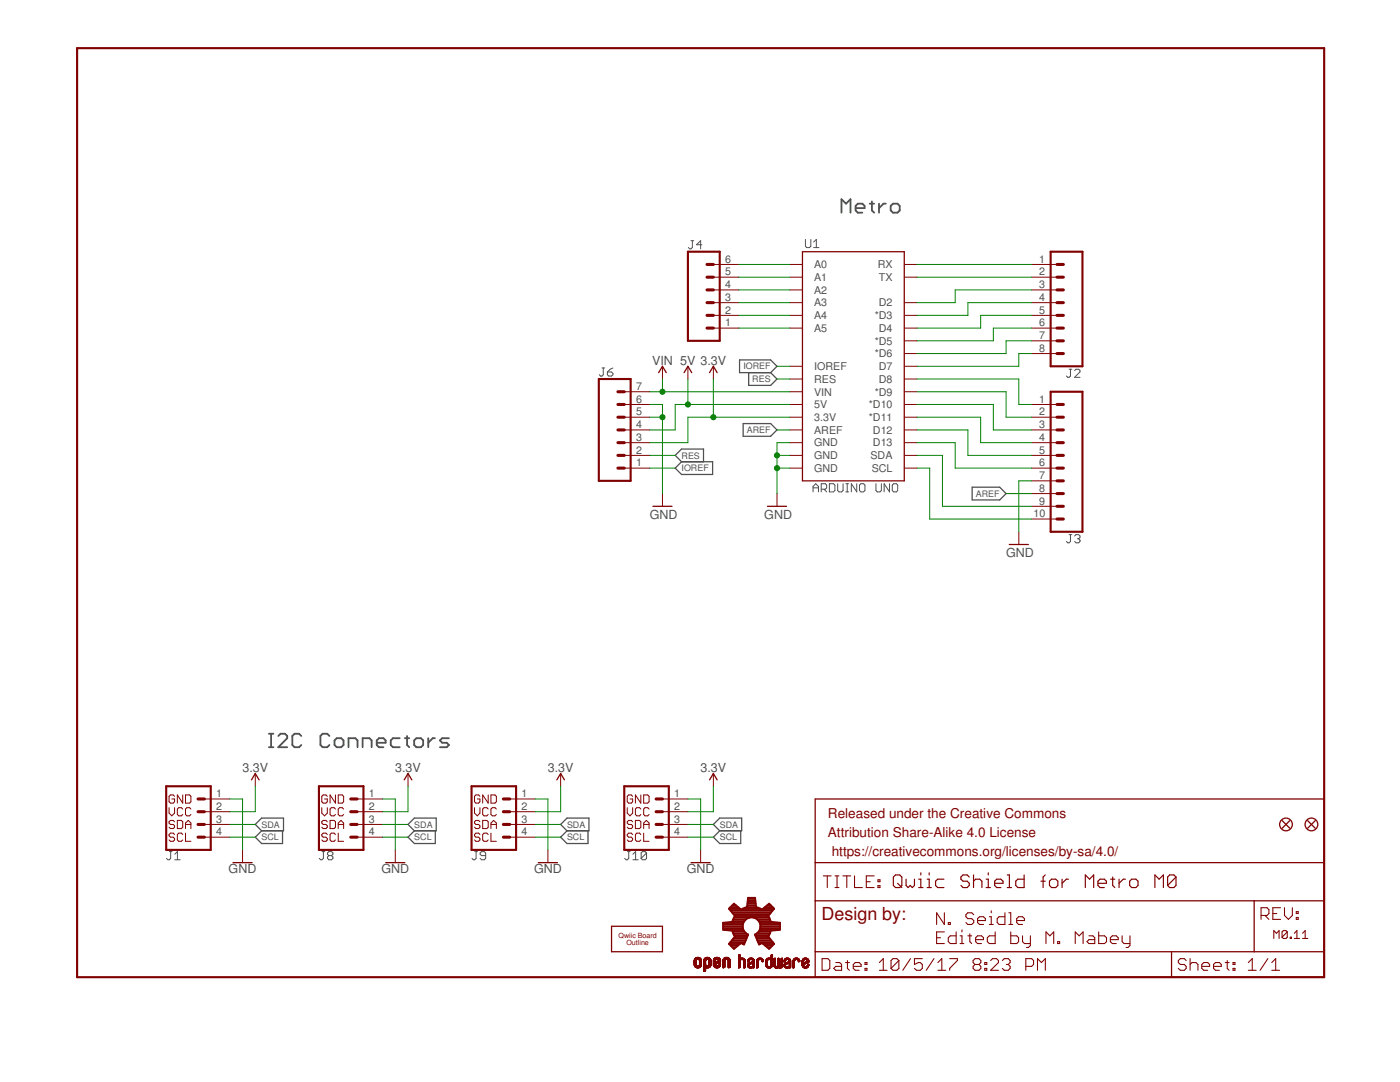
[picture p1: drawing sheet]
<svg xmlns="http://www.w3.org/2000/svg" width="279mm" height="216mm" viewBox="0 0 279 216" stroke-linecap="round" stroke-linejoin="round" font-family="sans-serif">
<g fill="none" stroke="#505050" stroke-width=".36">
<path d="M167.9 42.4v-2.6l.9 .8 .9-.8v2.6M170.8 41.5h1.8v-.4l-.5-.5h-.9l-.4 .5v.9l.4 .4h.9M173.6 40.6h.9M174 40.2v1.8l.5 .4M175.4 40.6v1.8M176.8 40.6h-.5l-.9 .9M177.8 41.1l.4-.5h.9l.5 .5v.9l-.5 .4h-.9l-.4-.4zM53.7 149.1h.9M53.7 146.4h.9M54.1 146.4v2.7M55.5 146.9l.5-.5h.9l.4 .5v.4l-1.8 1.8h1.8M60.1 146.9l-.4-.5h-.9l-.5 .5v1.8l.5 .4h.9l.4-.4"/>
<path d="M65.7 146.9l-.4-.5h-.9l-.5 .5v1.8l.5 .4h.9l.4-.4M66.8 147.7l.4-.4h.9l.5 .4v1l-.5 .4h-.9l-.4-.4zM69.6 149.1v-1.8h1.3l.5 .4v1.4M72.4 149.1v-1.8h1.3l.5 .4v1.4M75.2 148.2h1.8v-.5l-.5-.4h-.9l-.4 .4v1l.4 .4h.9M79.8 147.3h-1.4l-.4 .4v1l.4 .4h1.4M80.8 147.3h.9M81.2 146.9v1.8l.5 .4M82.7 147.7l.4-.4h.9l.5 .4v1l-.5 .4h-.9l-.4-.4zM85.5 147.3v1.8M86.8 147.3h-.4l-.9 .9M89.6 147.3h-1.4l-.4 .4 .4 .5h1l.4 .5-.4 .4h-1.4"/>
</g>
<g fill="none" stroke="#505050" stroke-width=".2">
<path d="M137.9 48h.6M138.2 48v1.4l-.3 .3h-.3l-.2-.3M140.1 48.8h-1.1l.8-.8v1.7M160.7 47.8v1.3l.3 .3h.5l.3-.3v-1.3M162.4 49.4h1M162.4 48.3l.5-.5v1.6M120.1 73.4h.6M120.4 73.4v1.4l-.3 .2h-.2l-.3-.2M121.2 74.2h.8l.3 .3v.3l-.3 .2h-.5l-.3-.2zM122.3 73.4l-.5 .3-.6 .5M213.4 73.7h.5M213.6 73.7v1.3l-.2 .3h-.3l-.3-.3"/>
<path d="M214.5 73.9l.2-.2h.6l.2 .2v.3l-1 1.1h1M162.3 98.1v-1l.5-.6 .5 .6v1M162.3 97.3h1M163.9 97.6h.8l.3-.3v-.5l-.3-.3h-.8v1.6M164.4 97.6l.6 .5M165.5 96.5h.8l.3 .3v1.1l-.3 .2h-.8zM167.2 96.5v1.4l.2 .2h.6l.3-.2v-1.4M168.8 96.5h.6M168.8 98.1h.6M169.1 96.5v1.6M171 96.5v1.6l-1.1-1.6v1.6M171.8 96.5h.5l.3 .3v1.1l-.3 .2h-.5l-.3-.2v-1.1z"/>
<path d="M174.8 96.5v1.4l.3 .2h.5l.3-.2v-1.4M177.5 96.5v1.6l-1.1-1.6v1.6M178.1 96.8l.3-.3h.5l.3 .3v1.1l-.3 .2h-.5l-.3-.2zM213.4 106.7h.5M213.6 106.7v1.3l-.2 .3h-.3l-.3-.3M214.5 107l.2-.3h.6l.2 .3v.2l-.2 .3M215 107.5h.3M215.3 107.5l.2 .3v.2l-.2 .3h-.6l-.2-.3M33.8 169.9h.5M34.1 169.9v1.4l-.3 .3h-.3l-.3-.3M34.9 171.6h1.1M34.9 170.5l.5-.6v1.7"/>
<path d="M64.3 169.9h.5M64.5 169.9v1.4l-.2 .3h-.3l-.3-.3M65.6 170.7l-.2 .3v.3l.2 .3h.6l.2-.3v-.3l-.2-.3M65.6 170.7l-.2-.2v-.3l.2-.3h.6l.2 .3v.3l-.2 .2M65.6 170.7h.6M94.7 169.9h.6M95 169.9v1.4l-.3 .3h-.2l-.3-.3M96.9 170.7h-.8l-.3-.2v-.3l.3-.3h.5l.3 .3v1.1l-.3 .3h-.5l-.3-.3M125.2 169.9h.6M125.5 169.9v1.4l-.3 .3h-.3l-.2-.3M126.3 171.6h1.1M126.3 170.5l.6-.6v1.7"/>
<path d="M129 170.2v1.1l-.2 .3h-.6l-.2-.3M129 170.2l-.2-.3h-.6l-.2 .3v1.1M129 170.2l-1 1.1"/>
</g>
<g fill="none" stroke="#505050" stroke-width=".25">
<path d="M147.6 71.8h6.2l1.3 1.3-1.3 1.3h-6.2zM149.4 74.4v2.5h4.4l1.3-1.3-1.3-1.2M134.7 93.4l1.3-1.3h6.2v2.6h-6.2zM136 92.1l-1.3-1.2 1.3-1.3h4.4v2.5M148.3 84.5h5.5l1.3 1.3-1.3 1.3h-5.5zM194 97.2h5.5l1.3 1.3-1.3 1.3h-5.5zM50.9 164.5l1.3-1.3h4.4v2.6h-4.4zM52.2 165.8l-1.3 1.2 1.3 1.3h4.2v-2.5M81.4 164.5l1.3-1.3h4.4v2.6h-4.4zM82.7 165.8l-1.3 1.2 1.3 1.3h4.2v-2.5M111.9 164.5l1.3-1.3h4.3v2.6h-4.3zM113.2 165.8l-1.3 1.2 1.3 1.3h4.1v-2.5"/>
<path d="M142.4 164.5l1.2-1.3h4.4v2.6h-4.4zM143.6 165.8l-1.2 1.2 1.2 1.3h4.2v-2.5"/>
</g>
<g fill="none" stroke="#800000" stroke-width=".21">
<path d="M164.3 174.8h1.6M165.1 174.8v2.3M166.6 174.8h.8M166.6 177.1h.8M167 174.8v2.3M168.2 174.8h1.6M169 174.8v2.3M170.5 174.8v2.3h1.6M172.9 175.9h.8M174.5 174.8h-1.6v2.3h1.6M175.2 176.7h.4v.4h-.4zM175.2 175.6h.4v.3h-.4z"/>
<path d="M164.1 191.3h1.1l.4 .4v1.5l-.4 .4h-1.1zM166.8 192.1h.8l.4 .3v1.2h-1.2l-.4-.4 .4-.4h1.2M168.7 192.1h.8M169.1 191.7v1.5l.4 .4M170.3 192.8h1.6v-.4l-.4-.3h-.8l-.4 .3v.8l.4 .4h.8M172.6 193.2h.4v.4h-.4zM172.6 192.1h.4v.3h-.4zM175.5 193.6h1.5M175.5 192.1l.8-.8v2.3M179.4 191.7v1.5l-.4 .4h-.8l-.4-.4M179.4 191.7l-.4-.4h-.8l-.4 .4v1.5M179.4 191.7l-1.6 1.5"/>
<path d="M181.7 191.3l-1.5 2.3M184.1 191.3h-1.6v1.1l.8-.3h.4l.4 .3v.8l-.4 .4h-.8l-.4-.4M186.4 191.3l-1.6 2.3M186.9 187.1h.8M187.2 193.6h1.5M187.2 192.1l.8-.8v2.3M188.5 182.1v2.4l-1.6-2.4v2.4M188.5 185.9h-1.6v2.4h1.6M189.3 184.1h.4v.4h-.4zM189.5 191.3h1.6v.4l-1.6 1.5v.4M190.8 185.9v2.4h-1.1l-.4-.4v-.8l.4-.4h1.1M191.6 188.3h.8"/>
<path d="M191.6 186.7h.4v1.6M192 185.5v.4M193.1 186.7h.8M193.5 186.3v1.6l.4 .4M194.3 182.5l-.4-.4h-.8l-.3 .4v.4l.3 .4h.8l.4 .4v.4l-.4 .4h-.8l-.3-.4M194.6 192.4l-.4 .4v.4l.4 .4h.8l.3-.4v-.4l-.3-.4M194.6 192.4l-.4-.3v-.4l.4-.4h.8l.3 .4v.4l-.3 .3M194.6 192.4h.8M194.7 187.5h1.6v-.4l-.4-.4h-.8l-.4 .4v.8l.4 .4h.8M195.1 183.7h1.6v-.4l-.4-.4h-.8l-.4 .4v.8l.4 .4h.8M196.5 193.2h.4v.4h-.4zM196.5 192.1h.4v.3h-.4z"/>
<path d="M197.4 184.5h.8M197.4 182.9h.4v1.6M197.7 191.7l.4-.4h.8l.4 .4v.4l-1.6 1.5h1.6M197.8 181.7v.4M198.6 185.9v2.4h-1.2l-.4-.4v-.8l.4-.4h1.2M200 191.7l.4-.4h.8l.4 .4v.4l-.4 .3M200.6 182.1v2.4h-1.2l-.4-.4v-.8l.4-.4h1.2M200.8 192.4h.4M201.2 192.4l.4 .4v.4l-.4 .4h-.8l-.4-.4M201.3 184.5h.8M201.3 182.1h.4v2.4M201.7 185.9v2.4h1.2l.4-.4v-.8l-.4-.4h-1.2"/>
<path d="M202.9 183.7h1.5v-.4l-.3-.4h-.8l-.4 .4v.8l.4 .4h.8M204.1 186.7v1.2l.3 .4h1.2M204.7 192.8h1.2l.4-.4v-.7l-.4-.4h-1.2v2.3M205.6 186.7v2l-.4 .4h-.3M207.1 193.6v-2.3l.7 .8 .8-.8v2.3M208.7 188.3v-2.4l.8 .8 .8-.8v2.4M211.1 187.9h.4v.4h-.4zM214.6 188.3v-2.4l.8 .8 .8-.8v2.4M217.3 186.7h.8l.4 .4v1.2h-1.2l-.4-.4 .4-.4h1.2M219.3 185.9v2.4h1.1l.4-.4v-.8l-.4-.4h-1.1M221.6 187.5h1.6v-.4l-.4-.4h-.8l-.4 .4v.8l.4 .4h.8M223.9 186.7v1.2l.4 .4h1.2"/>
<path d="M225.5 186.7v2l-.4 .4h-.4M236.7 191.7l-.4-.4h-.7l-.4 .4v.4l.4 .3h.7l.4 .4v.4l-.4 .4h-.7l-.4-.4M237.5 192.4l.4-.3h.8l.4 .3v1.2M237.5 191.3v2.3M239.8 192.8h1.6v-.4l-.4-.3h-.8l-.4 .3v.8l.4 .4h.8M242.2 192.8h1.5v-.4l-.3-.3h-.8l-.4 .3v.8l.4 .4h.8M244.5 192.1h.8M244.9 191.7v1.5l.4 .4M246.1 193.2h.4v.4h-.4zM246.1 192.1h.4v.3h-.4zM249.1 193.6h1.6M249.1 192.1l.8-.8v2.3"/>
<path d="M251.7 182.7h1.2l.3-.4v-.8l-.3-.4h-1.2v2.4M252.5 182.7l.7 .8M253 191.3l-1.5 2.3M253.8 193.6h1.6M253.8 192.1l.8-.8v2.3M254 182.3h.8M254.2 187.3v-1.6l.5 .5 .6-.5v1.6M255.6 181.1h-1.6v2.4h1.6M256.3 181.1v1.6l.8 .8 .8-.8v-1.6M256.9 185.9l-.3-.2h-.5l-.2 .2v1.1M256.9 185.9v1.1l-.3 .3h-.5l-.2-.3M256.9 185.9l-1 1.1"/>
<path d="M257.5 187h.2v.3h-.2zM258.3 187.3h1.1M258.3 186.2l.5-.5v1.6M258.7 183.1h.4v.4h-.4zM258.7 181.9h.4v.4h-.4zM259.9 187.3h1.1M259.9 186.2l.6-.5v1.6"/>
</g>
<g fill="none" stroke="#800000" stroke-width=".25">
<path d="M160.1 50.2h20.4v45.7h-20.4zM131.4 74.4l.8-1.3 .8 1.3M136.5 74.4l.8-1.3 .7 1.3M141.6 74.4l.8-1.3 .7 1.3M130.3 101h3.8M153.2 101h3.8M201.4 108.6h3.8M50.2 155.6l.7-1.3 .8 1.3M80.7 155.6l.7-1.3 .8 1.3M111.1 155.6l.8-1.3 .7 1.3M141.6 155.6l.8-1.3 .7 1.3M162.7 159.4h101.6v35.6h-101.6z"/>
<path d="M46.5 172.1h3.8M77 172.1h3.8M107.4 172.1h3.9M137.9 172.1h3.8M162.7 179.7h101.6M162.7 172.1h101.6M250.3 179.7v10.2M255.9 163.7l1.5 1.6M257.4 163.7l-1.5 1.6M261 163.7l1.5 1.6M262.5 163.7l-1.5 1.6M122 184.8h10.2v5.1h-10.2z"/>
<path d="M162.7 189.9h101.6M233.8 189.9v5.1"/>
<circle cx="256.6" cy="164.5" r="1.27"/>
<circle cx="261.7" cy="164.5" r="1.27"/>
</g>
<g fill="none" stroke="#800000" stroke-width=".2">
<path d="M142.4 52.8h5M142.4 55.3h5M142.4 57.8h5M157.6 52.8h2.5M157.6 55.3h2.5M157.6 57.8h2.5M180.5 52.8h2.5M180.5 55.3h2.5M205.9 52.8h5M205.9 55.3h5M205.9 57.8h5M124.6 78.2h5.1"/>
<path d="M132.2 73.1v2.5M137.3 73.1v2.5M142.4 60.4h5M142.4 62.9h5M142.4 65.5h5M142.4 73.1v2.5M157.6 60.4h2.5M157.6 62.9h2.5M157.6 65.5h2.5M157.6 73.1h2.5M157.6 75.6h2.5M157.6 78.2h2.5"/>
<path d="M180.5 60.4h2.5M180.5 62.9h2.5M180.5 65.5h2.5M180.5 68h2.5M180.5 70.5h2.5M180.5 73.1h2.5M180.5 75.6h2.5M180.5 78.2h2.5M205.9 60.4h5M205.9 62.9h5M205.9 65.5h5M205.9 68h5"/>
<path d="M205.9 70.5h5M124.6 80.7h5.1M124.6 83.2h5.1M124.6 85.8h5.1M124.6 88.3h5.1M124.6 90.9h5.1M124.6 93.4h5.1M132.2 98.5v2.5M155.1 98.5v2.5M157.6 80.7h2.5M157.6 83.2h2.5M157.6 85.8h2.5"/>
<path d="M157.6 88.3h2.5M157.6 90.9h2.5M157.6 93.4h2.5M180.5 80.7h2.5M180.5 83.2h2.5M180.5 85.8h2.5M180.5 88.3h2.5M180.5 90.9h2.5M180.5 93.4h2.5M205.9 80.7h5M205.9 83.2h5M205.9 85.8h5"/>
<path d="M205.9 88.3h5M205.9 90.9h5M205.9 93.4h5M205.9 95.9h5M205.9 98.5h5M203.3 106.1v2.5M205.9 101h5M205.9 103.6h5M34.8 158.9l-.2-.3h-.6l-.3 .3v1.1l.3 .3h.6l.2-.3v-.6h-.5M36.5 158.6v1.7l-1.1-1.7v1.7M37 158.6h.8l.3 .3v1.1l-.3 .3h-.8zM40.8 159.4h5.1"/>
<path d="M50.9 154.3v2.6M65.3 158.9l-.3-.3h-.5l-.3 .3v1.1l.3 .3h.5l.3-.3v-.6h-.5M67 158.6v1.7l-1.1-1.7v1.7M67.5 158.6h.8l.3 .3v1.1l-.3 .3h-.8zM71.3 159.4h5M81.4 154.3v2.6M95.8 158.9l-.3-.3h-.5l-.3 .3v1.1l.3 .3h.5l.3-.3v-.6h-.6M97.4 158.6v1.7l-1.1-1.7v1.7M98 158.6h.8l.3 .3v1.1l-.3 .3h-.8zM101.7 159.4h5.1M111.9 154.3v2.6M126.3 158.9l-.3-.3h-.5l-.3 .3v1.1l.3 .3h.5l.3-.3v-.6h-.6"/>
<path d="M127.9 158.6v1.7l-1.1-1.7v1.7M128.5 158.6h.8l.2 .3v1.1l-.2 .3h-.8zM132.2 159.4h5.1M142.4 154.3v2.6M33.7 161.2v1l.6 .6 .5-.6v-1M34.8 164l-.2-.3h-.6l-.3 .3v.2l.3 .3h.6l.2 .3v.3l-.2 .2h-.6l-.3-.2M34.8 166.5l-.2-.3h-.6l-.3 .3v.3l.3 .2h.6l.2 .3v.3l-.2 .3h-.6l-.3-.3M35.4 163.7h.8l.3 .3v1.1l-.3 .2h-.8zM36.5 161.4l-.3-.2h-.5l-.3 .2v1.1l.3 .3h.5l.3-.3M36.5 166.5l-.3-.3h-.5l-.3 .3v1.1l.3 .3h.5l.3-.3M37 164.5h1.1M37 165.3v-1.1l.6-.5 .5 .5v1.1"/>
<path d="M37 166.2v1.7h1.1M38.1 161.4l-.3-.2h-.5l-.3 .2v1.1l.3 .3h.5l.3-.3M40.8 162h5.1M40.8 164.5h5.1M40.8 167h5.1M48.4 169.6v2.5M64.2 161.2v1l.6 .6 .5-.6v-1M65.3 164l-.3-.3h-.5l-.3 .3v.2l.3 .3h.5l.3 .3v.3l-.3 .2h-.5l-.3-.2M65.3 166.5l-.3-.3h-.5l-.3 .3v.3l.3 .2h.5l.3 .3v.3l-.3 .3h-.5l-.3-.3M65.9 163.7h.8l.3 .3v1.1l-.3 .2h-.8zM67 161.4l-.3-.2h-.6l-.2 .2v1.1l.2 .3h.6l.3-.3M67 166.5l-.3-.3h-.6l-.2 .3v1.1l.2 .3h.6l.3-.3"/>
<path d="M67.5 164.5h1.1M67.5 166.2v1.7h1.1M67.5 165.3v-1.1l.6-.5 .5 .5v1.1M68.6 161.4l-.3-.2h-.5l-.3 .2v1.1l.3 .3h.5l.3-.3M71.3 162h5M71.3 164.5h5M71.3 167h5M78.9 169.6v2.5M94.7 161.2v1l.5 .6 .6-.6v-1M95.8 164l-.3-.3h-.5l-.3 .3v.2l.3 .3h.5l.3 .3v.3l-.3 .2h-.5l-.3-.2M95.8 166.5l-.3-.3h-.5l-.3 .3v.3l.3 .2h.5l.3 .3v.3l-.3 .3h-.5l-.3-.3M96.3 163.7h.9l.2 .3v1.1l-.2 .2h-.9z"/>
<path d="M97.4 161.4l-.2-.2h-.6l-.3 .2v1.1l.3 .3h.6l.2-.3M97.4 166.5l-.2-.3h-.6l-.3 .3v1.1l.3 .3h.6l.2-.3M98 164.5h1.1M98 166.2v1.7h1.1M98 165.3v-1.1l.5-.5 .6 .5v1.1M99.1 161.4l-.3-.2h-.5l-.3 .2v1.1l.3 .3h.5l.3-.3M101.7 162h5.1M101.7 164.5h5.1M101.7 167h5.1M109.3 169.6v2.5M125.2 161.2v1l.5 .6 .6-.6v-1M126.3 164l-.3-.3h-.5l-.3 .3v.2l.3 .3h.5l.3 .3v.3l-.3 .2h-.5l-.3-.2"/>
<path d="M126.3 166.5l-.3-.3h-.5l-.3 .3v.3l.3 .2h.5l.3 .3v.3l-.3 .3h-.5l-.3-.3M126.8 163.7h.8l.3 .3v1.1l-.3 .2h-.8zM127.9 161.4l-.3-.2h-.5l-.3 .2v1.1l.3 .3h.5l.3-.3M127.9 166.5l-.3-.3h-.5l-.3 .3v1.1l.3 .3h.5l.3-.3M128.5 164.5h1M128.5 166.2v1.7h1M128.5 165.3v-1.1l.5-.5 .5 .5v1.1M129.5 161.4l-.2-.2h-.6l-.2 .2v1.1l.2 .3h.6l.2-.3M132.2 162h5.1M132.2 164.5h5.1M132.2 167h5.1M139.8 169.6v2.5"/>
<path d="M138.5 192.5h.5M138.5 192.4h.4M138.5 192.3h.4M138.5 192.2h.4M138.5 192.1h.4M138.5 192h.4M138.5 191.9h.4M138.5 191.8h.4M138.5 191.7h.4M138.6 192.6l.4 .1M138.6 192.6h.4M138.6 191.6h.4"/>
<path d="M138.6 192.7h.6M138.6 192.7h.5M138.6 191.4h1.3M138.6 192.8h1.3M138.6 191.3h1.3M138.7 192.9h1.1M138.7 191.3h1.1M138.7 191.2h1.1M138.8 193h.9M138.8 191.2h.9M138.9 193.1h.7M138.9 191.1h.8"/>
<path d="M138.9 191.7h-.4M139 191.6h-.5M139 191.5h-.4M139 193.1h.5M139 191.1h.5M139.1 191.5h-.5M139.1 191.4l-.5 .1M139.4 191.4h.5M139.4 191.5h.6M139.5 192.7h.5M139.5 191.5h.5M139.6 192.6h.4"/>
<path d="M139.6 191.6h.4M139.6 192.5h.4M139.6 192.4h.4M139.6 192.3h.4M139.6 192.2h.4M139.6 192.1h.4M139.6 192h.4M139.6 191.9h.4M139.6 191.8h.4M139.6 191.7h.4M139.8 192.9h-1.1M139.9 192.7h-.5"/>
<path d="M140 192.7h-.6M140 192.5l-.4 .1M140.4 193.7h.4M140.4 193.6h.4M140.4 193.5h.4M140.4 193.4h.4M140.4 193.3h.4M140.4 193.2h.4M140.4 192.8h1.4M140.4 192.7h.7M140.4 192.7h.6M140.4 192.6l.5 .1"/>
<path d="M140.4 192.6h.5M140.4 192.5h.4M140.4 192.4h.4M140.4 192.3h.4M140.4 192.2h.4M140.4 192.1h.4M140.4 192h.4M140.4 191.9h.4M140.4 191.8h.4M140.4 191.7h.4M140.4 191.6h.4M140.5 193.8h.1"/>
<path d="M140.5 191.4h1.3M140.6 191.3h1.2M140.6 191.3h1.1M140.7 191.2h1M140.8 191.2h.8M140.8 193.8h-.4M140.8 191.1h.7M140.8 193.7h-.4M140.8 193.1h-.4M140.8 191.7h-.4M140.9 191.6h-.5M140.9 191.5l-.4 .1"/>
<path d="M140.9 193.1h.5M141 191.1h.4M141 191.5h-.5M141 191.4l-.5 .1M141.3 192.7h.5M141.3 191.4h.5M141.4 192.7h.5M141.4 191.5h.5M141.4 191.5l.5 .1M141.5 191.6h.4M141.5 192.6h.4M141.5 192.5h.4"/>
<path d="M141.5 192.4h.4M141.5 192.3h.4M141.5 192.2h.4M141.5 192.1h.4M141.5 192h.4M141.5 191.9h.4M141.5 191.8h.4M141.5 191.7h.4M141.5 193.1h-1.1M141.6 193h-1.2M141.7 193h-1.3M141.7 192.9l-1.3 .1"/>
<path d="M141.8 192.9h-1.4M141.9 192.6l-.5 .1M141.9 192.6h-.4M142.4 192.6l.5 .1M142.4 192.6h.4M142.4 192.5h.4M142.4 191.9h.3M142.4 191.8h.3M142.4 191.6h.4M142.4 192.7h.5M142.4 192.7h.6M142.4 192.8h1.3"/>
<path d="M142.4 191.4h1.3M142.5 192.8h1.2M142.5 191.3h1.2M142.5 192.9h1.2M142.5 192.9h1.1M142.5 191.3h1.1M142.6 193h1M142.6 191.2h1M142.7 193h.8M142.7 191.2h.8M142.7 193.1h.7M142.7 191.1h.8"/>
<path d="M142.7 191.7h-.3M142.8 191.7h-.4M142.8 192.4h-.4M142.9 191.5l-.5 .1M142.9 193.1h.4M142.9 191.1h.4M142.9 192.4h-.5M142.9 191.5h-.5M143 191.4l-.6 .1M143 191.9h.8M143 192.3h-.6M143.1 191.9h.7"/>
<path d="M143.1 192.3h-.7M143.2 191.8h.6M143.2 192.7h.5M143.2 191.4h.6M143.3 192.7h.5M143.3 192.2l-.9 .1M143.3 191.5h.5M143.3 191.7h.5M143.4 192.2h-1M143.4 191.6h.4M143.4 192.6h.4M143.4 191.7h.4"/>
<path d="M143.4 192.5h.4M143.4 192.4h.4M143.4 192.1l-1 .1M143.5 192.3h.3M143.6 192.3h.2M143.6 192.1h-1.2M143.7 192h-1.3M143.8 192h-1.4M143.8 192.6l-.5 .1M143.8 191.9l-1 .1M144.3 193.1h.3M144.3 192.9h.4"/>
<path d="M144.3 192.8h.4M144.3 192.7h.4M144.3 192.6h.4M144.3 192.5h.4M144.3 192.4h.4M144.3 192.3h.4M144.3 192.2h.4M144.3 192.1h.4M144.3 192h.4M144.3 191.9h.4M144.3 191.8h.4M144.3 191.7h.4"/>
<path d="M144.3 193.1h.1M144.3 191.4h1.3M144.4 191.3h1.2M144.4 191.3h1.1M144.5 191.2h1M144.6 191.2h.8M144.6 191.1h.8M144.6 193h-.3M144.7 193h-.4M144.7 191.6h-.4M144.8 191.5l-.5 .1M144.8 191.1h.4"/>
<path d="M144.8 191.5h-.5M144.9 191.4l-.6 .1M145.1 191.4h.6M145.2 191.5h.5M145.3 191.6h.4M145.3 193.1h.3M145.3 193h.4M145.3 192.9h.4M145.3 192.8h.4M145.3 192.7h.4M145.3 192.6h.4M145.3 192.5h.4"/>
<path d="M145.3 192.4h.4M145.3 192.3h.4M145.3 192.2h.4M145.3 192.1h.4M145.3 192h.4M145.3 191.9h.4M145.3 191.8h.4M145.3 191.7h.4M145.4 193.1h.1M145.7 193h-.4M147.4 193h.3M147.4 192.9h.3"/>
<path d="M147.4 192.8h.3M147.4 192.7h.3M147.4 192.6h.3M147.4 192.5h.3M147.4 192.4h.3M147.4 192.3h.3M147.4 192.2h.3M147.4 192.1h.3M147.4 192h.3M147.4 191.9h.3M147.4 191.8h.3M147.4 191.7h.3"/>
<path d="M147.4 191.6h.4M147.4 191.4h1.2M147.4 191.3h1.1M147.4 191.2l1 .1M147.4 191.2h.3M147.4 191.1h.3M147.4 191h.3M147.4 190.9h.3M147.4 190.8h.3M147.4 190.7h.3M147.4 190.6h.3M147.5 190.5h.2"/>
<path d="M147.5 193.1h-.1M147.7 193.1h-.3M147.7 193h-.3M147.7 191.6h-.3M147.8 191.2h.5M147.8 191.5l-.4 .1M148 191.5h-.6M148 191.2h.1M148.2 191.5h.5M148.3 191.5h.4M148.4 191.6h.3M148.4 191.7h.3"/>
<path d="M148.5 193h.2M148.5 192.9h.2M148.5 192.8h.2M148.5 192.7h.2M148.5 192.6h.2M148.5 192.5h.2M148.5 192.4h.2M148.5 192.3h.2M148.5 192.2h.2M148.5 192.1h.2M148.5 192h.2M148.5 191.9h.2"/>
<path d="M148.5 191.8h.2M148.5 193.2h.1M148.6 193.1h-.1M148.6 191.4l-1.2 .1M148.7 193.1h-.2M148.7 193h-.2M149.2 192.8h.4M149.2 192.7h.3M149.2 192.6h.3M149.2 192.5h.3M149.2 191.8h.3M149.2 191.7h.3"/>
<path d="M149.2 192.9h.9M149.2 191.6h.3M149.2 191.6h.4M149.3 192.9h.8M149.3 193h.8M149.3 191.5h1.2M149.4 193h.7M149.4 191.4h1M149.4 193.1h.7M149.4 191.9h-.2M149.4 191.3h1M149.4 192.2h1.2"/>
<path d="M149.5 191.9h-.3M149.5 191.3h.8M149.5 191.8l-.3 .1M149.5 192.6h-.3M149.5 193.1h.6M149.5 191.7h-.3M149.6 192.5h-.4M149.6 192.2h1M149.6 193.2h.4M149.6 191.2h.5M149.6 192.1h1M149.6 191.5l-.4 .1"/>
<path d="M149.7 192.4h-.5M149.8 193.2h.1M149.8 191.5h-.5M149.8 192.4h-.6M149.8 192h.8M149.8 191.2h.2M149.9 192h.7M149.9 192.3h-.6M150 191.5h.5M150 192.3h-.7M150 192h.6M150.1 191.5h.4"/>
<path d="M150.2 192.2l-.8 .1M150.2 191.6h.3M150.2 191.9h.4M150.2 191.7h.4M150.2 192.2h.4M150.3 193.1h.1M150.3 193h.3M150.3 192.9h.3M150.3 192.8h.3M150.3 192.7h.3M150.3 192.6h.3M150.3 192.5h.3"/>
<path d="M150.3 192.4h.3M150.3 192.3h.3M150.3 191.8h.3M150.6 193.1h-.3M151 193h.3M151 192.9h.3M151 192.8h.3M151 192.7h.3M151 192.6h.3M151 192.5h.3M151 192.4h.3M151 192.3h.3"/>
<path d="M151 192.2h.3M151 192.1h.3M151 192h.3M151 191.9h.3M151 191.8h.3M151 191.7h.3M151 193.2h.1M151.2 191.4h1M151.2 193.1h-.2M151.2 191.3h1M151.3 191.3h.8M151.3 193.1h-.3"/>
<path d="M151.3 191.8h-.3M151.3 191.7h-.3M151.4 191.6h-.4M151.4 191.2h.6M151.5 191.5l-.4 .1M151.6 191.5h-.5M151.6 191.2h.1M151.8 191.5h.5M151.9 191.5h.4M152 191.6h.3M152 191.7h.4M152.1 191.7h.3"/>
<path d="M152.1 191.8h.2M152.1 191.9h.1M152.3 191.4l-1.2 .1M152.3 191.9h-.2M152.4 191.8h-.3M152.8 192.5h.3M152.8 192.4h.3M152.8 192.3h.3M152.8 192.2h.3M152.8 192.1h.3M152.8 192h.3M152.8 191.9h.3"/>
<path d="M152.8 192.6h.3M152.8 191.8h.3M152.8 192.7h.4M152.9 192.8h.4M152.9 191.6h.3M152.9 192.9h1.2M153 192.9h1.1M153 191.4h1.2M153 193h1M153 191.3h1.2M153.1 191.3h1.1M153.1 193.1h.8"/>
<path d="M153.1 191.7h-.3M153.2 191.7h-.4M153.2 191.6h-.4M153.2 193.1h.6M153.2 191.2h.6M153.3 193.2h.4M153.3 191.5l-.4 .1M153.4 191.5h-.5M153.4 193.2h.1M153.4 191.2h.1M153.5 193.2h.1M153.6 191.5h.6"/>
<path d="M153.7 191.5h.5M153.8 191.6h.4M153.8 192.7h.4M153.9 192.6h.3M153.9 191.7h.3M153.9 192.5h.3M153.9 192.4h.3M153.9 192.3h.3M153.9 192.2h.3M153.9 192.1h.3M153.9 192h.3M153.9 191.9h.3"/>
<path d="M153.9 191.8h.3M153.9 191.2h.3M153.9 191.1h.3M153.9 191h.3M153.9 190.9h.3M153.9 190.8h.3M153.9 190.7h.3M153.9 190.6h.3M154.1 190.5h.1M154.1 192.8h-.4M154.2 192.7h-.4M154.2 191.4l-1.2 .1"/>
<path d="M154.5 192.8h.3M154.5 192.7h.3M154.5 192.6h.2M154.5 192.5h.2M154.5 192.4h.2M154.5 192.3h.2M154.5 192.2h.2M154.5 192.1h.2M154.5 192h.2M154.5 191.9h.2M154.5 191.8h.2M154.5 191.7h.2"/>
<path d="M154.5 191.6h.2M154.5 191.5h.2M154.5 191.4h.2M154.5 191.3h.2M154.5 192.9h1.6M154.6 193h1.5M154.6 193h1.4M154.6 193.1h1.4M154.6 191.2h.1M154.7 193.1h.5M154.8 193.2h.3M155 193.2h.1"/>
<path d="M155.1 192.8h.5M155.1 192.8h.4M155.2 192.7h.3M155.2 192.6h.2M155.2 192.5h.2M155.2 192.4h.2M155.2 192.3h.2M155.2 192.2h.2M155.2 192.1h.2M155.2 192h.2M155.2 191.9h.2M155.2 191.8h.2"/>
<path d="M155.2 191.7h.2M155.2 191.6h.2M155.2 191.5h.2M155.2 191.4h.2M155.2 191.3h.2M155.3 191.2h.1M155.4 193.1h.5M155.5 193.2h.3M155.8 192.8h.3M155.8 192.7h.3M155.9 192.7h.2M155.9 192.6h.2"/>
<path d="M155.9 192.5h.2M155.9 192.4h.2M155.9 192.3h.2M155.9 192.2h.2M155.9 192.1h.2M155.9 192h.2M155.9 191.9h.2M155.9 191.8h.2M155.9 191.7h.2M155.9 191.6h.2M155.9 191.5h.2M155.9 191.4h.2"/>
<path d="M155.9 191.3h.2M156 191.2h.1M156.4 192.8h.4M156.4 192.7h.4M156.4 192.6h.4M156.4 192.5h.4M156.4 191.7h.4M156.5 192.8h.4M156.5 191.7h.3M156.5 192.9h.8M156.5 192.9l.8 .1M156.6 193h.7"/>
<path d="M156.6 192.3h.6M156.6 191.5h1.1M156.6 191.4h1.1M156.6 193h.8M156.6 191.9h-.2M156.7 193.1h.7M156.7 191.3h.9M156.7 191.9h-.3M156.7 191.8l-.3 .1M156.7 191.8h-.3M156.8 193.1h.5M156.8 191.3h.7"/>
<path d="M156.8 191.6h-.3M156.8 192.2h1M156.8 192.5h-.4M156.9 193.2h.4M156.9 192.1h.9M156.9 191.2h.5M156.9 192.4h-.4M156.9 191.5l-.4 .1M157 191.5h-.5M157 192.4h-.5M157.1 192h.7M157.1 191.2h.1"/>
<path d="M157.2 192.3h-.7M157.2 191.5h.5M157.3 192h.5M157.4 191.5h.4M157.4 192.2l-.8 .1M157.4 191.6h.4M157.4 191.9h.4M157.5 191.6h.3M157.5 191.9h.3M157.5 191.7h.3M157.5 193.1h.2M157.5 193h.3"/>
<path d="M157.5 192.9h.3M157.5 192.8h.3M157.5 192.7h.3M157.5 192.6h.3M157.5 192.5h.3M157.5 192.4h.3M157.5 192.3h.3M157.5 192.2h.3M157.5 191.8h.3M157.5 193.2h.1M157.8 193.1h-.3M157.8 193h-.3"/>
<path d="M157.8 192.2h-1.1M158.3 193h.2M158.3 192.9h.2M158.3 192.8h.2M158.3 192.7h.2M158.3 192.6h.2M158.3 192.5h.2M158.3 192.4h.2M158.3 192.3h.2M158.3 192.2h.2M158.3 192.1h.2M158.3 192h.2"/>
<path d="M158.3 191.9h.2M158.3 191.8h.2M158.3 191.6h.3M158.3 193.2h.1M158.4 193.1h-.1M158.4 191.4h1.1M158.5 191.3h.9M158.5 193.1h-.2M158.6 191.7h-.3M158.6 191.3h.7M158.7 191.6h-.4M158.7 191.2h.5"/>
<path d="M158.7 191.5l-.4 .1M158.9 191.5h-.6M158.9 191.2h.1M159 191.5h.5M159.2 191.5h.4M159.2 191.6h.4M159.3 191.6h.3M159.3 191.7h.3M159.3 191.8h.3M159.3 191.9h.2M159.5 191.4l-1.1 .1M159.6 191.9h-.3"/>
<path d="M159.6 191.8l-.3 .1M160.1 192.6l.3 .1M160.1 192.6h.3M160.1 192.5h.3M160.1 192.1h1.1M160.1 192.1h.3M160.1 192h.3M160.1 191.9h.3M160.1 191.8h.3M160.1 191.7h.3M160.1 192.7h.4M160.1 192.7h.3"/>
<path d="M160.1 191.6h.3M160.1 192.8h.4M160.1 192.8h.5M160.2 192.9h1.1M160.2 191.5h1.1M160.2 191.4h1.1M160.3 193h.9M160.3 191.3h.9M160.3 193.1h.9M160.4 191.3h.7M160.4 192.5h-.3M160.4 191.7h-.3"/>
<path d="M160.4 193.1h.6M160.5 191.6h-.4M160.5 192.4h-.4M160.5 191.2h.5M160.5 191.5l-.4 .1M160.6 193.2h.4M160.7 192.4h-.6M160.7 191.5h-.6M160.7 191.2h.1M160.7 193.2h.1M160.7 192h.7M160.8 192.3h-.7"/>
<path d="M160.8 191.5h.6M161 192.8h.3M161 192.2l-.9 .1M161 191.9h.4M161 191.5h.4M161 191.6h.4M161.1 192.7h.3M161.1 192.2h-1M161.1 191.6h.3M161.1 191.7h.3M161.1 191.8h.3M161.1 192.6h.3"/>
<path d="M161.2 192.5h.2M161.2 192.4h.2M161.3 192.4h.1M161.3 192.1h-.8M161.4 192.8h-.4M161.4 192h-.8M161.4 192.7h-.3M161.4 191.9l-.6 .1"/>
</g>
<path d="M15.4 9.6h248.9v185.4h-248.9zM137.3 50.2h6.3v17.8h-6.3zM209.7 50.2h6.3v22.9h-6.3zM119.5 75.6h6.4v20.3h-6.4zM209.7 78.2h6.3v27.9h-6.3zM33.2 156.9h8.9v12.7h-8.9zM63.6 156.9h8.9v12.7h-8.9zM94.1 156.9h8.9v12.7h-8.9zM124.6 156.9h8.9v12.7h-8.9z" fill="none" stroke="#800000" stroke-width=".42"/>
<g fill="none" stroke="#800000" stroke-width=".23">
<path d="M178.7 174.6h.9l.4 .4v1.7l-.4 .4h-.9l-.4-.4v-1.7zM179.1 176.3l.9 .8M180.8 175.4v1.3l.4 .4 .5-.4 .4 .4 .4-.4v-1.3M183.3 177.1h.9M183.3 175.4h.5v1.7M183.8 174.2v.4M185 177.1h.9M185 175.4h.4v1.7M185.4 174.2v.4M188.4 175.4h-1.3l-.4 .4v.9l.4 .4h1.3M193.4 175l-.4-.4h-.8l-.4 .4v.4l.4 .4h.8l.4 .5v.4l-.4 .4h-.8l-.4-.4M194.3 175.8l.4-.4h.8l.5 .4v1.3"/>
<path d="M194.3 174.6v2.5M196.8 177.1h.9M196.8 175.4h.4v1.7M197.2 174.2v.4M198.5 176.3h1.7v-.5l-.5-.4h-.8l-.4 .4v.9l.4 .4h.8M201 174.6h.4v2.5M201 177.1h.9M204.4 174.6v2.5h-1.3l-.4-.4v-.9l.4-.4h1.3M207.8 175.8h.8M208.6 174.6l-.4 .4v2.1M209.4 175.8l.5-.4h.8l.4 .4v.9l-.4 .4h-.8l-.5-.4zM212 175.4v1.7"/>
<path d="M213.2 175.4h-.4l-.8 .9M216.6 177.1v-2.5l.8 .8 .9-.8v2.5M219.1 176.3h1.7v-.5l-.4-.4h-.9l-.4 .4v.9l.4 .4h.9M221.7 175.4h.8M222.1 175v1.7l.4 .4M223.3 175.4v1.7M224.6 175.4h-.4l-.9 .9M225.4 175.8l.4-.4h.9l.4 .4v.9l-.4 .4h-.9l-.4-.4zM230.5 177.1v-2.5l.8 .8 .9-.8v2.5M234.7 175l-.4-.4h-.9l-.4 .4v1.7M234.7 175v1.7l-.4 .4h-.9l-.4-.4M234.7 175l-1.7 1.7"/>
</g>
<g fill="none" stroke="#800000" stroke-width=".61">
<path d="M141.1 57.8h1.3M141.1 55.3h1.3M141.1 52.8h1.3M210.9 57.8h1.3M210.9 55.3h1.3M210.9 52.8h1.3M123.3 78.2h1.3M141.1 62.9h1.3M141.1 60.4h1.3M141.1 65.5h1.3M210.9 62.9h1.3M210.9 60.4h1.3"/>
<path d="M210.9 65.5h1.3M210.9 68h1.3M210.9 70.5h1.3M123.3 85.8h1.3M123.3 83.2h1.3M123.3 80.7h1.3M123.3 90.9h1.3M123.3 88.3h1.3M123.3 93.4h1.3M210.9 85.8h1.3M210.9 83.2h1.3M210.9 80.7h1.3"/>
<path d="M210.9 90.9h1.3M210.9 88.3h1.3M210.9 93.4h1.3M210.9 95.9h1.3M210.9 98.5h1.3M210.9 101h1.3M210.9 103.6h1.3M39.5 159.4h1.3M70 159.4h1.3M100.5 159.4h1.2M130.9 159.4h1.3M39.5 164.5h1.3"/>
<path d="M39.5 162h1.3M39.5 167h1.3M70 164.5h1.3M70 162h1.3M70 167h1.3M100.5 164.5h1.2M100.5 162h1.2M100.5 167h1.2M130.9 164.5h1.3M130.9 162h1.3M130.9 167h1.3"/>
</g>
<g fill="none" stroke="#800000" stroke-width=".38">
<path d="M149.2 180h1.6M149.2 179.6h1.5M149.3 179.3h1.4M144.3 185.2h4M144.3 184.9h3.9M144.3 184.5h3.9M144.3 184.2h4M144.7 185.6h3.7M145.5 188.4h2.2M145.5 181.4h2.2M145.8 188h2.9M145.8 181h1.5"/>
<path d="M145.8 181.7h8.4M145.8 188.7h1.4M146 187.7h2.8M146.1 182.1h7.8M146.1 180.7h.8M146.2 189.1h.6M146.2 183.8h2.3M146.2 185.9h2.4M146.3 183.5h2.5M146.3 187.3h2.7M146.3 186.3h2.6M146.4 182.4h7.2"/>
<path d="M146.5 183.1h3M146.5 186.6h2.7M146.6 187h2.5M146.6 182.8h6.7M148.1 181.4h3.7M148.3 188.4h.2M149 181h1.9M149.1 180.7h1.7M149.2 180.3h1.6M150.5 183.1a1.79 1.79 0 0 0-2.2 1.1 1.79 1.79 0 0 0 1 2.3l-.8 2-.6-.3-1.4 1.1-1-1M150.5 183.1a1.81 1.81 0 0 1 1.3 1.7M150.5 183.1h3"/>
<path d="M150.7 186.6h2.8M150.9 187h2.5M151 187.3h2.6M151 186.3h2.6M151.1 183.5h2.6M151.2 187.7h2.7M151.3 188h2.9M151.4 185.9h2.4M151.4 188.4h.3M151.4 183.8h2.4M151.6 185.6h3.7M151.6 184.2h4.1"/>
<path d="M151.7 185.2h4M151.7 184.5h4M151.8 184.8l-.2 .9-.9 .8 .8 2 .6-.3 1.4 1.1 1-1M151.8 184.9h3.9M152.2 181.4h2.3M152.3 188.4h2.2M152.7 181h1.5M152.7 188.7h1.4M153.1 180.7h.8M153.2 189.1h.6M153.3 182.8l.5 1.1 1.9 .2v1.4l-1.9 .2-.5 1.2 1.2 1.4M153.3 182.8l1.2-1.5-1-1-1.4 1.2-1.2-.5-.2-1.8h-1.4l-.2 1.8-1.2 .5-1.4-1.2-1 1 1.2 1.5-.5 1.1-1.9 .2v1.4l1.9 .2 .5 1.2-1.2 1.4"/>
</g>
<g fill="none" stroke="#008000" stroke-width=".2">
<path d="M147.4 52.8h10.2M147.4 55.3h10.2M147.4 57.8h10.2M183 52.8h22.9M183 55.3h22.9M205.9 57.8h-15.3v2.6h-7.6M129.7 78.2h27.9M132.2 75.6v2.6M137.3 75.6v5.1M142.4 75.6v7.6M147.4 60.4h10.2M147.4 62.9h10.2"/>
<path d="M147.4 65.5h10.2M155.1 73.1h2.5M155.1 75.6h2.5M183 75.6h20.3v5.1h2.6M183 78.2h17.8v5h5.1M205.9 70.5h-2.6v2.6h-20.3M205.9 60.4h-12.7v2.5h-10.2M205.9 62.9h-10.2v2.6h-12.7M205.9 65.5h-7.7v2.5h-15.2M205.9 68h-5.1v2.5h-17.8M129.7 93.4h5M129.7 90.9h5"/>
<path d="M129.7 80.7h2.5v17.8M129.7 83.2h2.5M155.1 93.4h2.5M155.1 90.9h2.5M155.1 85.8h2.5M157.6 88.3h-2.5v10.2M157.6 83.2h-20.3v5.1h-7.6M157.6 80.7h-22.9v5.1h-5M183 93.4h2.5v10.2h20.4M183 88.3h7.6v5.1h15.3M183 90.9h5.1v10.1h17.8M183 85.8h10.2v5.1h12.7"/>
<path d="M183 83.2h12.7v5.1h10.2M183 80.7h15.2v5.1h7.7M200.8 98.5h5.1M205.9 95.9h-2.6v10.2M45.9 159.4h2.5v10.2M50.9 156.9v5.1h-5M76.3 159.4h2.6v10.2M81.4 156.9v5.1h-5.1M106.8 159.4h2.5v10.2M111.9 156.9v5.1h-5.1M137.3 159.4h2.5v10.2M142.4 156.9v5.1h-5.1"/>
<path d="M45.9 167h5M45.9 164.5h5M76.3 167h5.1M76.3 164.5h5.1M106.8 167h5.1M106.8 164.5h5.1M137.3 167h5.1M137.3 164.5h5.1"/>
</g>
<g fill="#008000" stroke="#008000" stroke-width=".2">
<circle cx="155.1" cy="93.4" r=".51"/>
<circle cx="155.1" cy="90.9" r=".51"/>
<circle cx="132.2" cy="83.2" r=".51"/>
<circle cx="142.4" cy="83.2" r=".51"/>
<circle cx="137.3" cy="80.7" r=".51"/>
<circle cx="132.2" cy="78.2" r=".51"/>
</g>
<text font-size="3.6" fill="#800000" x="164" y="183.6">Design by:</text>
<g font-size="2.7" fill="#800000">
<text x="165.2" y="163.2">Released under the Creative Commons</text>
<text x="165.2" y="167.1">Attribution Share-Alike 4.0 License</text>
<text x="166" y="170.9">https://creativecommons.org/licenses/by-sa/4.0/</text>
</g>
<g font-size="2.5" fill="#505050">
<text x="130.1" y="72.8">VIN 5V 3.3V</text>
<text x="129.7" y="103.6">GND</text>
<text x="152.5" y="103.6">GND</text>
<text x="200.8" y="111.2">GND</text>
<text x="48.4" y="154.1">3.3V</text>
<text x="78.9" y="154.1">3.3V</text>
<text x="109.3" y="154.1">3.3V</text>
<text x="139.8" y="154.1">3.3V</text>
<text x="45.6" y="174.2">GND</text>
<text x="76.1" y="174.2">GND</text>
<text x="106.6" y="174.2">GND</text>
<text x="137.1" y="174.2">GND</text>
</g>
<g font-size="2.1" fill="#505050">
<text x="144.7" y="52.4">6</text>
<text x="162.5" y="53.5">A0</text>
<text x="175.2" y="53.5">RX</text>
<text x="207.4" y="52.4">1</text>
<text x="144.7" y="57.5">4</text>
<text x="144.7" y="55">5</text>
<text x="162.5" y="56.1">A1</text>
<text x="162.5" y="58.6">A2</text>
<text x="175.4" y="56.1">TX</text>
<text x="207.4" y="55">2</text>
<text x="207.4" y="57.5">3</text>
<text x="144.7" y="65.1">1</text>
<text x="144.7" y="62.6">2</text>
<text x="144.7" y="60">3</text>
<text x="162.5" y="61.2">A3</text>
<text x="162.5" y="63.7">A4</text>
<text x="174.6" y="63.7">*D3</text>
<text x="175.4" y="61.2">D2</text>
<text x="207.4" y="60">4</text>
<text x="207.4" y="62.6">5</text>
<text x="207.4" y="65.1">6</text>
<text x="162.5" y="66.2">A5</text>
<text x="174.6" y="68.8">*D5</text>
<text x="174.6" y="71.3">*D6</text>
<text x="175.4" y="66.2">D4</text>
<text x="207.4" y="67.7">7</text>
<text x="207.4" y="70.2">8</text>
<text x="126.9" y="77.8">7</text>
<text x="162.5" y="76.4">RES</text>
<text x="162.5" y="73.9">IOREF</text>
<text x="175.4" y="73.9">D7</text>
<text x="175.4" y="76.4">D8</text>
<text x="126.9" y="82.9">5</text>
<text x="126.9" y="80.4">6</text>
<text x="162.5" y="78.9">VIN</text>
<text x="162.5" y="81.5">5V</text>
<text x="173.4" y="81.5">*D10</text>
<text x="174.6" y="78.9">*D9</text>
<text x="207.4" y="80.4">1</text>
<text x="207.4" y="82.9">2</text>
<text x="126.9" y="88">3</text>
<text x="126.9" y="85.4">4</text>
<text x="162.5" y="86.5">AREF</text>
<text x="162.5" y="89.1">GND</text>
<text x="162.5" y="84">3.3V</text>
<text x="173.4" y="84">*D11</text>
<text x="174.2" y="86.5">D12</text>
<text x="174.2" y="89.1">D13</text>
<text x="207.4" y="85.4">3</text>
<text x="207.4" y="88">4</text>
<text x="126.9" y="93.1">1</text>
<text x="126.9" y="90.5">2</text>
<text x="162.5" y="91.6">GND</text>
<text x="162.5" y="94.2">GND</text>
<text x="173.7" y="91.6">SDA</text>
<text x="174" y="94.2">SCL</text>
<text x="207.4" y="90.5">5</text>
<text x="207.4" y="93.1">6</text>
<text x="207.4" y="95.6">7</text>
<text x="207.4" y="98.1">8</text>
<text x="207.4" y="100.7">9</text>
<text x="206.2" y="103.2">10</text>
<text x="43.1" y="159.1">1</text>
<text x="43.1" y="161.6">2</text>
<text x="73.6" y="159.1">1</text>
<text x="73.6" y="161.6">2</text>
<text x="104.1" y="159.1">1</text>
<text x="104.1" y="161.6">2</text>
<text x="134.5" y="159.1">1</text>
<text x="134.5" y="161.6">2</text>
<text x="43.1" y="164.2">3</text>
<text x="43.1" y="166.7">4</text>
<text x="73.6" y="164.2">3</text>
<text x="73.6" y="166.7">4</text>
<text x="104.1" y="164.2">3</text>
<text x="104.1" y="166.7">4</text>
<text x="134.5" y="164.2">3</text>
<text x="134.5" y="166.7">4</text>
</g>
<g font-size="1.8" fill="#505050">
<text x="148.4" y="73.7">IOREF</text>
<text x="150.1" y="76.3">RES</text>
<text x="149.1" y="86.4">AREF</text>
<text x="136" y="94">IOREF</text>
<text x="136" y="91.5">RES</text>
<text x="194.8" y="99.1">AREF</text>
<text x="52.2" y="167.7">SCL</text>
<text x="52.2" y="165.1">SDA</text>
<text x="82.7" y="167.7">SCL</text>
<text x="82.7" y="165.1">SDA</text>
<text x="113.2" y="167.7">SCL</text>
<text x="113.2" y="165.1">SDA</text>
<text x="143.6" y="167.7">SCL</text>
<text x="143.6" y="165.1">SDA</text>
</g>
<g font-size="1.4" fill="#800000">
<text x="123.4" y="187.1">Qwiic Board</text>
<text x="125" y="188.6">Outline</text>
</g>
</svg>
